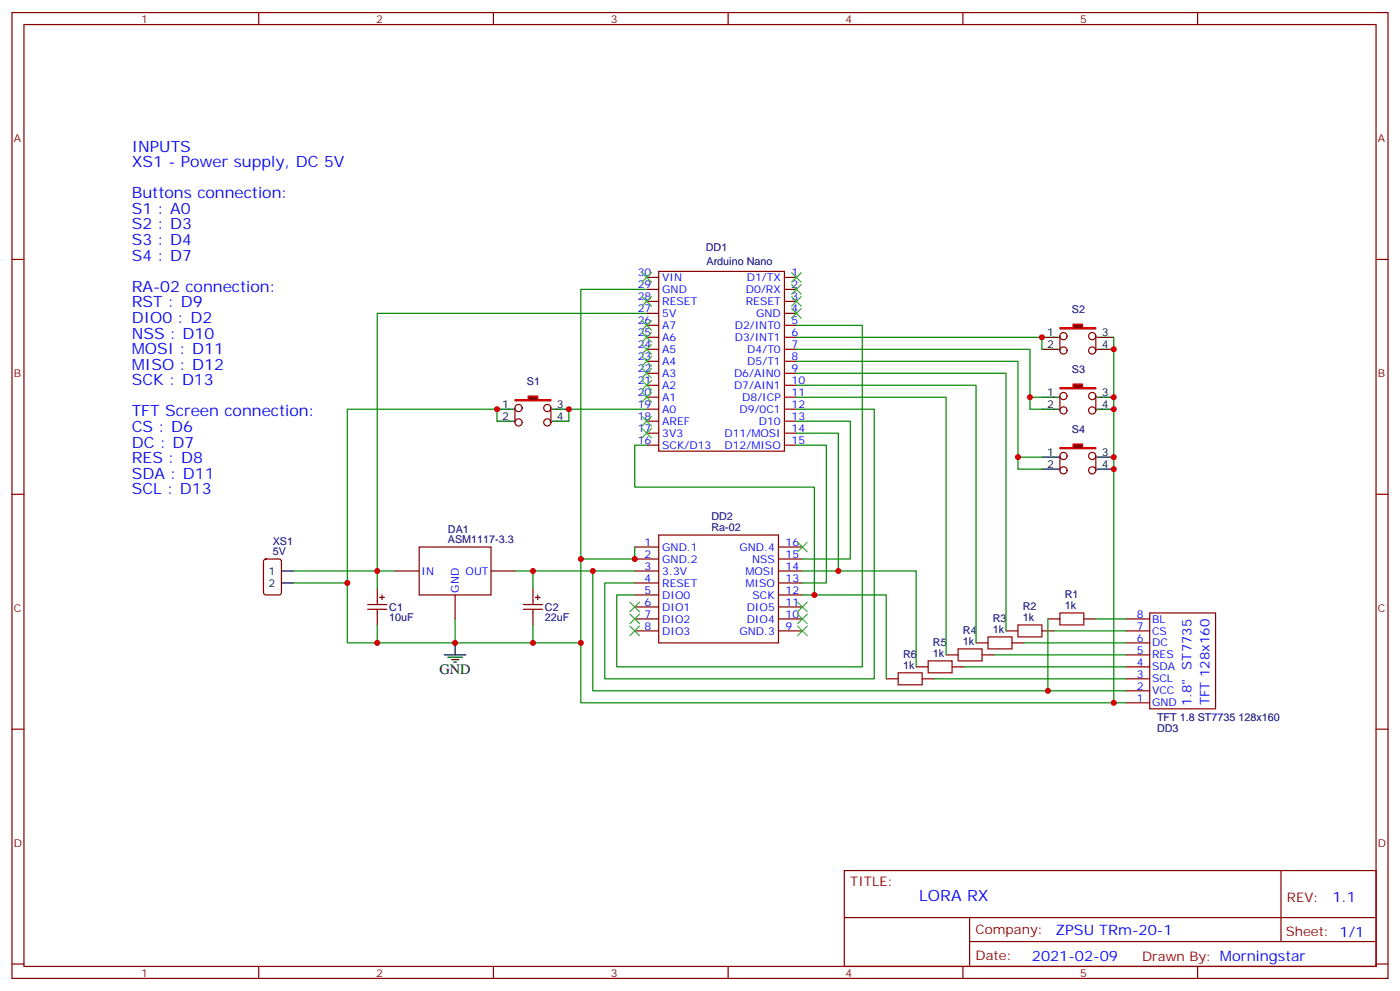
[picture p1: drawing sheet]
<svg xmlns="http://www.w3.org/2000/svg" width="412mm" height="292mm" viewBox="0 0 412 292" stroke-linecap="round" stroke-linejoin="round" font-family="sans-serif">
<g fill="none" stroke="#870000" stroke-width=".35">
<path d="M3.5 3.7h405.4v284.3h-405.4zM7.1 7.2h398.2v277.3h-398.2zM76.2 3.7v3.5M145.3 3.7v3.5M214.5 3.7v3.5M283.6 3.7v3.5M352.8 3.7v3.5M3.5 76.4h3.6M194 79.9h37.1v52.9h-37.1zM405.3 76.4h3.6M190.5 81.7h3.5M190.5 85.2h3.5"/>
<path d="M190.5 88.7h3.5M190.5 92.3h3.5M190.5 95.8h3.5M190.5 99.3h3.5M231.1 81.7h3.5M231.1 85.2h3.5M231.1 88.7h3.5M231.1 92.3h3.5M231.1 95.8h3.5M231.1 99.3h3.5M190.5 102.8h3.5M190.5 106.4h3.5"/>
<path d="M190.5 109.9h3.5M190.5 113.4h3.5M190.5 116.9h3.5M231.1 102.8h3.5M231.1 106.4h3.5M231.1 109.9h3.5M231.1 113.4h3.5M231.1 116.9h3.5M190.5 120.5h3.5M190.5 124h3.5M190.5 127.5h3.5M190.5 131.1h3.5"/>
<path d="M231.1 120.5h3.5M231.1 124h3.5M231.1 127.5h3.5M231.1 131.1h3.5M3.5 145.5h3.6M194 157.5h35.3v31.8h-35.3zM405.3 145.5h3.6M108.3 178h5.6M108.3 179.4h5.6M111.1 173.4v4.6M111.1 179.4v4.6M111.8 175.9h1.4"/>
<path d="M112.5 175.2v1.4M116.4 168.1h7.1M123.5 161h21.1v14.2h-21.1zM134.1 175.2v7M144.6 168.1h7.1M154.2 178h5.6M154.2 179.4h5.6M157 173.4v4.6M157 179.4v4.6M157.7 175.9h1.4M158.4 175.2v1.4M187 161h7"/>
<path d="M187 164.6h7M187 168.1h7M187 171.6h7M187 175.2h7M187 178.7h7M229.3 161h7.1M229.3 164.6h7.1M229.3 168.1h7.1M229.3 171.6h7.1M229.3 175.2h7.1M229.3 178.7h7.1M187 182.2h7"/>
<path d="M187 185.7h7M229.3 182.2h7.1M229.3 185.7h7.1M261.1 199.8h3.5M269.9 196.3h3.5M271.6 199.8h3.6M278.7 192.8h3.5M280.5 196.3h3.5M287.5 189.3h3.5M289.3 192.8h3.5M296.3 185.7h3.6M298.1 189.3h3.5"/>
<path d="M306.9 185.7h3.5M308.7 182.2h3.5M319.3 182.2h3.5M331.6 182.2h7.1M331.6 185.7h7.1M331.6 189.3h7.1M331.6 199.8h7.1M331.6 196.3h7.1M331.6 192.8h7.1M338.7 180.4h19.4v28.3h-19.4zM3.5 214.7h3.6M331.6 206.9h7.1"/>
<path d="M331.6 203.4h7.1M405.3 214.7h3.6M248.7 256.3h156.6v28.2h-156.6zM377.3 256.3v20.9M248.7 270.1h156.5M285.6 277.2h119.6M285.6 270.1v14.2M3.5 283.8h3.6M76.2 284.5v3.5M145.3 284.5v3.5M214.5 284.5v3.5M283.6 284.5v3.5"/>
<path d="M352.8 284.5v3.5M405.3 283.8h3.6"/>
</g>
<g fill="none" stroke="#008700" stroke-width=".35">
<path d="M190.5 92.3h-79.4v81.1M190.5 85.2h-19.4v79.4M234.6 95.8h19.4v100.5h-72.3v-21.1h5.3M234.6 116.9h44.1v75.9M234.6 113.4h52.9v75.9M234.6 109.9h61.7v75.8M190.5 131.1h-3.5v12.3h52.9v31.8h-3.5M234.6 131.1h8.8v40.5h-7M234.6 127.5h12.3v40.6h-10.5M234.6 124h15.9v40.6h-14.1M234.6 120.5h22.9v79.3h-79.3v-28.2h8.8M86.4 168.1h30"/>
<path d="M151.7 168.1h35.3M157 168.1v5.3M174.6 168.1v35.3h157M187 161v3.6h-15.9v24.7h-68.8v-17.7h-15.9M239.9 175.2h21.2v24.6M246.9 168.1h23v28.2M111.1 184v5.3M134.1 182.2v7.1M157 184v5.3M171.1 189.3v17.6h160.5M275.2 199.8h56.4M284 196.3h47.6"/>
<path d="M292.8 192.8h38.8M301.6 189.3h30M308.7 182.2v21.2M310.4 185.7h21.2M322.8 182.2h8.8"/>
</g>
<path d="M306.9 99.3h3.5M306.9 102.8h3.5M130.9 192.8h6.3M131.9 193.5h4.3M133 194.2h2.1M133.7 194.9h.7M134.1 189.3v3.5" fill="none" stroke="#000" stroke-width=".35"/>
<path d="M185.6 177.3l2.8 2.8M188.4 177.3l-2.8 2.8M234.9 177.3l2.9 2.8M237.8 177.3l-2.9 2.8M185.6 184.3l2.8 2.8M185.6 180.8l2.8 2.8M188.4 184.3l-2.8 2.8M188.4 180.8l-2.8 2.8M234.9 180.8l2.9 2.8M237.8 180.8l-2.9 2.8" fill="none" stroke="#3c3" stroke-width=".35"/>
<path d="M264.6 198.1h7v3.5h-7zM273.4 194.6h7.1v3.5h-7.1zM282.2 191h7.1v3.6h-7.1zM291 187.5h7.1v3.5h-7.1zM299.9 184h7v3.5h-7zM312.2 180.4h7.1v3.6h-7.1z" fill="none" stroke="#a10000" stroke-width=".35"/>
<path d="M312.2 96.5h3.9v-1.1h2.8v1.1h3.9v.3h-10.6z" fill="#870000" stroke="#f00" stroke-width=".35"/>
<g fill="none" stroke="#870000" stroke-width=".35">
<path d="M312.2 99v4.2M322.8 99v4.2"/>
<circle cx="313.3" cy="99" r="1.06"/>
<circle cx="321.7" cy="99" r="1.06"/>
<circle cx="313.3" cy="103.2" r="1.06"/>
<circle cx="321.7" cy="103.2" r="1.06"/>
</g>
<path d="M310.4 99.3h1.5M323.1 99.3h5M306.9 116.9h3.5M310.4 102.8h1.5M323.1 102.8h5M306.9 120.5h3.5" fill="none" stroke="#000" stroke-width=".35"/>
<path d="M312.2 114.1h3.9v-1h2.8v1h3.9v.4h-10.6z" fill="#870000" stroke="#f00" stroke-width=".35"/>
<g fill="none" stroke="#870000" stroke-width=".35">
<path d="M312.2 116.6v4.2M322.8 116.6v4.2"/>
<circle cx="313.3" cy="116.6" r="1.06"/>
<circle cx="321.7" cy="116.6" r="1.06"/>
<circle cx="313.3" cy="120.8" r="1.06"/>
<circle cx="321.7" cy="120.8" r="1.06"/>
</g>
<path d="M310.4 116.9h1.5M323.1 116.9h5M306.9 134.6h3.5M306.9 138.1h3.5M310.4 120.5h1.5M323.1 120.5h5" fill="none" stroke="#000" stroke-width=".35"/>
<path d="M312.2 131.8h3.9v-1.1h2.8v1.1h3.9v.3h-10.6z" fill="#870000" stroke="#f00" stroke-width=".35"/>
<g fill="none" stroke="#870000" stroke-width=".35">
<path d="M312.2 134.2v4.3M322.8 134.2v4.3M77.8 164.8l.5-.2h3.9l.6 .4 .1 9.4-.5 .7-4.1 .1-.6-.5-.1-9.4z"/>
<circle cx="313.3" cy="134.2" r="1.06"/>
<circle cx="313.3" cy="138.5" r="1.06"/>
<circle cx="321.7" cy="134.2" r="1.06"/>
<circle cx="321.7" cy="138.5" r="1.06"/>
</g>
<path d="M146.4 120.5h3.5M146.4 124h3.5M310.4 134.6h1.5M310.4 138.1h1.5M323.1 134.6h5M323.1 138.1h5M82.9 168.1h3.5M82.9 171.6h3.5" fill="none" stroke="#000" stroke-width=".35"/>
<path d="M234.6 99.3h72.3v3.5M234.6 102.8h68.8v17.7h3.5M234.6 106.4h65.3v31.7h7M303.4 116.9h3.5M299.9 134.6h7" fill="none" stroke="#008700" stroke-width=".35"/>
<g fill="none" stroke="#3c3" stroke-width=".35">
<path d="M189.1 97.9l2.8 2.8M189.1 94.4l2.8 2.8M189.1 87.3l2.8 2.8M191.9 97.9l-2.8 2.8M191.9 94.4l-2.8 2.8M191.9 87.3l-2.8 2.8M233.2 80.3l2.8 2.8M233.2 83.8l2.8 2.8M233.2 87.3l2.8 2.8M233.2 90.8l2.8 2.9M236 80.3l-2.8 2.8M236 83.8l-2.8 2.8"/>
<path d="M236 87.3l-2.8 2.8M236 90.8l-2.8 2.9M189.1 115.5l2.8 2.9M189.1 112l2.8 2.8M189.1 108.5l2.8 2.8M189.1 105l2.8 2.8M189.1 101.4l2.8 2.8M191.9 115.5l-2.8 2.9M191.9 112l-2.8 2.8M191.9 108.5l-2.8 2.8M191.9 105l-2.8 2.8M191.9 101.4l-2.8 2.8"/>
<path d="M189.1 126.1l2.8 2.8M189.1 122.6l2.8 2.8M191.9 126.1l-2.8 2.8M191.9 122.6l-2.8 2.8M234.9 159.6l2.9 2.9M237.8 159.6l-2.9 2.9M234.9 184.3l2.9 2.8M237.8 184.3l-2.9 2.8"/>
</g>
<path d="M151.7 117.7h3.9v-1.1h2.8v1.1h3.9v.3h-10.6z" fill="#870000" stroke="#f00" stroke-width=".35"/>
<g fill="none" stroke="#870000" stroke-width=".35">
<path d="M151.7 120.1v4.3M162.3 120.1v4.3"/>
<circle cx="152.8" cy="120.1" r="1.06"/>
<circle cx="152.8" cy="124.4" r="1.06"/>
<circle cx="161.2" cy="124.4" r="1.06"/>
<circle cx="161.2" cy="120.1" r="1.06"/>
</g>
<path d="M149.9 120.5h1.4M149.9 124h1.4M162.6 120.5h5M162.6 124h5" fill="none" stroke="#000" stroke-width=".35"/>
<path d="M328.1 99.3v107.6M146.4 124v-3.5h-44.1v51.1M190.5 120.5h-22.9v3.5" fill="none" stroke="#008700" stroke-width=".35"/>
<path d="M189.1 80.3l2.8 2.8M191.9 80.3l-2.8 2.8" fill="none" stroke="#3c3" stroke-width=".35"/>
<g fill="#c00">
<circle cx="146.4" cy="120.5" r=".88"/>
<circle cx="167.6" cy="120.5" r=".88"/>
<circle cx="239.9" cy="175.2" r=".88"/>
<circle cx="174.6" cy="168.1" r=".88"/>
<circle cx="111.1" cy="168.1" r=".88"/>
<circle cx="134.1" cy="189.3" r=".88"/>
<circle cx="157" cy="168.1" r=".88"/>
<circle cx="187" cy="164.6" r=".88"/>
<circle cx="157" cy="189.3" r=".88"/>
<circle cx="111.1" cy="189.3" r=".88"/>
<circle cx="171.1" cy="189.3" r=".88"/>
<circle cx="171.1" cy="164.6" r=".88"/>
<circle cx="308.7" cy="203.4" r=".88"/>
<circle cx="246.9" cy="168.1" r=".88"/>
<circle cx="306.9" cy="99.3" r=".88"/>
<circle cx="303.4" cy="116.9" r=".88"/>
<circle cx="299.9" cy="134.6" r=".88"/>
<circle cx="102.3" cy="171.6" r=".88"/>
<circle cx="328.1" cy="138.1" r=".88"/>
<circle cx="328.1" cy="134.6" r=".88"/>
<circle cx="328.1" cy="120.5" r=".88"/>
<circle cx="328.1" cy="116.9" r=".88"/>
<circle cx="328.1" cy="102.8" r=".88"/>
<circle cx="328.1" cy="206.9" r=".88"/>
</g>
<g font-size="4.6" fill="#00f">
<text x="38.8" y="44.6">INPUTS</text>
<text x="38.8" y="49.2">XS1 - Power supply, DC 5V</text>
<text x="38.8" y="58.4">Buttons connection:</text>
<text x="38.8" y="63">S1 : A0</text>
<text x="38.8" y="67.6">S2 : D3</text>
<text x="38.8" y="72.1">S3 : D4</text>
<text x="38.8" y="76.7">S4 : D7</text>
<text x="38.8" y="85.9">RA-02 connection:</text>
<text x="38.8" y="90.5">RST : D9</text>
<text x="38.8" y="95.1">DIO0 : D2</text>
<text x="38.8" y="99.7">NSS : D10</text>
<text x="38.8" y="104.2">MOSI : D11</text>
<text x="38.8" y="108.8">MISO : D12</text>
<text x="38.8" y="113.4">SCK : D13</text>
<text x="38.8" y="122.6">TFT Screen connection:</text>
<text x="38.8" y="127.2">CS : D6</text>
<text x="38.8" y="131.8">DC : D7</text>
<text x="38.8" y="136.3">RES : D8</text>
<text x="38.8" y="140.9">SDA : D11</text>
<text x="38.8" y="145.5">SCL : D13</text>
<text x="270.8" y="265.3">LORA RX</text>
</g>
<text font-size="4.2" x="129.5" y="198.4">GND</text>
<g font-size="4.2" fill="#00f">
<text x="392.5" y="265.6">1.1</text>
<text x="310.9" y="275.1">ZPSU TRm-20-1</text>
<text x="304" y="282.9">2021-02-09</text>
</g>
<g font-size="3.9" fill="#00f">
<text x="351" y="197.1" transform="rotate(-90 351 197.1)">ST7735</text>
<text x="351" y="207.9" transform="rotate(-90 351 207.9)">1.8&quot;</text>
<text x="356.3" y="207.7" transform="rotate(-90 356.3 207.7)">TFT 128x160</text>
</g>
<g font-size="3.9" fill="#800">
<text x="250.5" y="260.9">TITLE:</text>
<text x="379.1" y="265.6">REV:</text>
<text x="287.4" y="275.1">Company:</text>
<text x="378.7" y="275.7">Sheet: 1/1</text>
<text x="287.4" y="282.8">Date:</text>
<text x="336.4" y="282.8">Drawn By: Morningstar</text>
</g>
<g font-size="3.2" fill="#800">
<text x="41.6" y="6.7">1</text>
<text x="110.8" y="6.7">2</text>
<text x="179.9" y="6.7">3</text>
<text x="249.1" y="6.7">4</text>
<text x="318.2" y="6.7">5</text>
<text x="4.1" y="41.8">A</text>
<text x="405.9" y="41.8">A</text>
<text x="4.1" y="110.9">B</text>
<text x="405.9" y="110.9">B</text>
<text x="4.1" y="180.1">C</text>
<text x="405.9" y="180.1">C</text>
<text x="4.1" y="249.2">D</text>
<text x="405.9" y="249.2">D</text>
<text x="41.6" y="287.5">1</text>
<text x="110.8" y="287.5">2</text>
<text x="179.9" y="287.5">3</text>
<text x="249.1" y="287.5">4</text>
<text x="318.2" y="287.5">5</text>
</g>
<g font-size="3.2" fill="#000080">
<text x="207.9" y="73.9">DD1</text>
<text x="208.1" y="78.1">Arduino Nano</text>
<text x="315.7" y="92.3">S2</text>
<text x="155.2" y="113.4">S1</text>
<text x="315.7" y="109.9">S3</text>
<text x="315.7" y="127.5">S4</text>
<text x="209.6" y="153.1">DD2</text>
<text x="80.4" y="160.3">XS1</text>
<text x="131.9" y="160">ASM1117-3.3</text>
<text x="132" y="156.8">DA1</text>
<text x="209.6" y="156.4">Ra-02</text>
<text x="80.4" y="163.5">5V</text>
<text x="114.7" y="179.7">C1</text>
<text x="160.5" y="179.7">C2</text>
<text x="301.3" y="179.7">R2</text>
<text x="313.6" y="179.4">1k</text>
<text x="313.6" y="176.2">R1</text>
<text x="114.7" y="182.9">10uF</text>
<text x="160.5" y="182.9">22uF</text>
<text x="292.5" y="183.2">R3</text>
<text x="301.3" y="182.9">1k</text>
<text x="274.8" y="190.3">R5</text>
<text x="283.6" y="190">1k</text>
<text x="283.6" y="186.7">R4</text>
<text x="292.5" y="186.4">1k</text>
<text x="266" y="197">1k</text>
<text x="266" y="193.8">R6</text>
<text x="274.8" y="193.5">1k</text>
<text x="340.8" y="212.2">TFT 1.8 ST7735 128x160</text>
<text x="340.8" y="215.4">DD3</text>
</g>
<g font-size="3.2" fill="#00f">
<text x="187.9" y="81.3">30</text>
<text x="195.1" y="82.7">VIN</text>
<text x="220" y="82.7">D1/TX</text>
<text x="233.2" y="81.3">1</text>
<text x="187.9" y="88.4">28</text>
<text x="187.9" y="84.8">29</text>
<text x="195.1" y="89.8">RESET</text>
<text x="195.1" y="86.3">GND</text>
<text x="219.7" y="89.8">RESET</text>
<text x="219.7" y="86.3">D0/RX</text>
<text x="233.2" y="84.8">2</text>
<text x="233.2" y="88.4">3</text>
<text x="187.9" y="95.4">26</text>
<text x="187.9" y="91.9">27</text>
<text x="195.1" y="93.3">5V</text>
<text x="222.7" y="93.3">GND</text>
<text x="233.2" y="91.9">4</text>
<text x="233.2" y="95.4">5</text>
<text x="187.9" y="99">25</text>
<text x="195.1" y="100.4">A6</text>
<text x="195.1" y="96.8">A7</text>
<text x="216.4" y="96.8">D2/INT0</text>
<text x="216.4" y="100.4">D3/INT1</text>
<text x="233.2" y="99">6</text>
<text x="187.9" y="106">23</text>
<text x="187.9" y="102.5">24</text>
<text x="195.1" y="107.4">A4</text>
<text x="195.1" y="103.9">A5</text>
<text x="220.1" y="103.9">D4/T0</text>
<text x="220.1" y="107.4">D5/T1</text>
<text x="233.2" y="102.5">7</text>
<text x="233.2" y="106">8</text>
<text x="187.9" y="113.1">21</text>
<text x="187.9" y="109.5">22</text>
<text x="195.1" y="110.9">A3</text>
<text x="216.2" y="110.9">D6/AIN0</text>
<text x="233.2" y="109.5">9</text>
<text x="233.2" y="113.1">10</text>
<text x="187.9" y="116.6">20</text>
<text x="195.1" y="118">A1</text>
<text x="195.1" y="114.5">A2</text>
<text x="216.2" y="114.5">D7/AIN1</text>
<text x="218.6" y="118">D8/ICP</text>
<text x="233.2" y="116.6">11</text>
<text x="187.9" y="123.6">18</text>
<text x="187.9" y="120.1">19</text>
<text x="195.1" y="125.1">AREF</text>
<text x="195.1" y="121.5">A0</text>
<text x="217.9" y="121.5">D9/0C1</text>
<text x="223.5" y="125.1">D10</text>
<text x="233.2" y="120.1">12</text>
<text x="233.2" y="123.6">13</text>
<text x="187.9" y="130.7">16</text>
<text x="187.9" y="127.2">17</text>
<text x="195.1" y="128.6">3V3</text>
<text x="213.4" y="128.6">D11/MOSI</text>
<text x="233.2" y="127.2">14</text>
<text x="233.2" y="130.7">15</text>
<text x="195.1" y="132.1">SCK/D13</text>
<text x="213.4" y="132.1">D12/MISO</text>
<text x="189.9" y="160.7">1</text>
<text x="231.4" y="160.7">16</text>
<text x="189.9" y="164.2">2</text>
<text x="189.9" y="167.7">3</text>
<text x="195.1" y="162.1">GND.1</text>
<text x="195.1" y="165.6">GND.2</text>
<text x="217.8" y="162.1">GND.4</text>
<text x="221.5" y="165.6">NSS</text>
<text x="231.4" y="167.7">14</text>
<text x="231.4" y="164.2">15</text>
<text x="124.2" y="169.2">IN</text>
<text x="137.2" y="169.2">OUT</text>
<text x="189.9" y="171.3">4</text>
<text x="195.1" y="169.2">3.3V</text>
<text x="195.1" y="172.7">RESET</text>
<text x="219.6" y="172.7">MISO</text>
<text x="219.6" y="169.2">MOSI</text>
<text x="231.4" y="171.3">13</text>
<text x="135.1" y="174.4" transform="rotate(-90 135.1 174.4)">GND</text>
<text x="189.9" y="174.8">5</text>
<text x="189.9" y="178.3">6</text>
<text x="195.1" y="176.2">DIO0</text>
<text x="195.1" y="179.7">DIO1</text>
<text x="220" y="179.7">DIO5</text>
<text x="221.7" y="176.2">SCK</text>
<text x="231.4" y="178.3">11</text>
<text x="231.4" y="174.8">12</text>
<text x="189.9" y="181.9">7</text>
<text x="189.9" y="185.4">8</text>
<text x="195.1" y="183.3">DIO2</text>
<text x="220" y="183.3">DIO4</text>
<text x="231.4" y="185.4">9</text>
<text x="231.4" y="181.9">10</text>
<text x="334.9" y="185.4">7</text>
<text x="334.9" y="181.9">8</text>
<text x="339.4" y="183.3">BL</text>
<text x="195.1" y="186.8">DIO3</text>
<text x="217.8" y="186.8">GND.3</text>
<text x="334.9" y="188.9">6</text>
<text x="339.4" y="190.3">DC</text>
<text x="339.4" y="186.8">CS</text>
<text x="334.9" y="196">4</text>
<text x="334.9" y="192.4">5</text>
<text x="339.4" y="197.4">SDA</text>
<text x="339.4" y="193.9">RES</text>
<text x="334.9" y="203">2</text>
<text x="334.9" y="199.5">3</text>
<text x="339.4" y="200.9">SCL</text>
<text x="334.9" y="206.6">1</text>
<text x="339.4" y="208">GND</text>
<text x="339.4" y="204.4">VCC</text>
</g>
<g font-size="3.2">
<text x="308.4" y="99">1</text>
<text x="324.6" y="99">3</text>
<text x="308.4" y="102.5">2</text>
<text x="324.6" y="102.5">4</text>
<text x="308.4" y="116.6">1</text>
<text x="324.6" y="116.6">3</text>
<text x="147.9" y="120.1">1</text>
<text x="147.9" y="123.6">2</text>
<text x="164" y="120.1">3</text>
<text x="164" y="123.6">4</text>
<text x="308.4" y="120.1">2</text>
<text x="324.6" y="120.1">4</text>
<text x="308.4" y="134.2">1</text>
<text x="308.4" y="137.8">2</text>
<text x="324.6" y="134.2">3</text>
<text x="324.6" y="137.8">4</text>
<text x="79.1" y="169.2">1</text>
<text x="79.1" y="172.7">2</text>
</g>
</svg>
